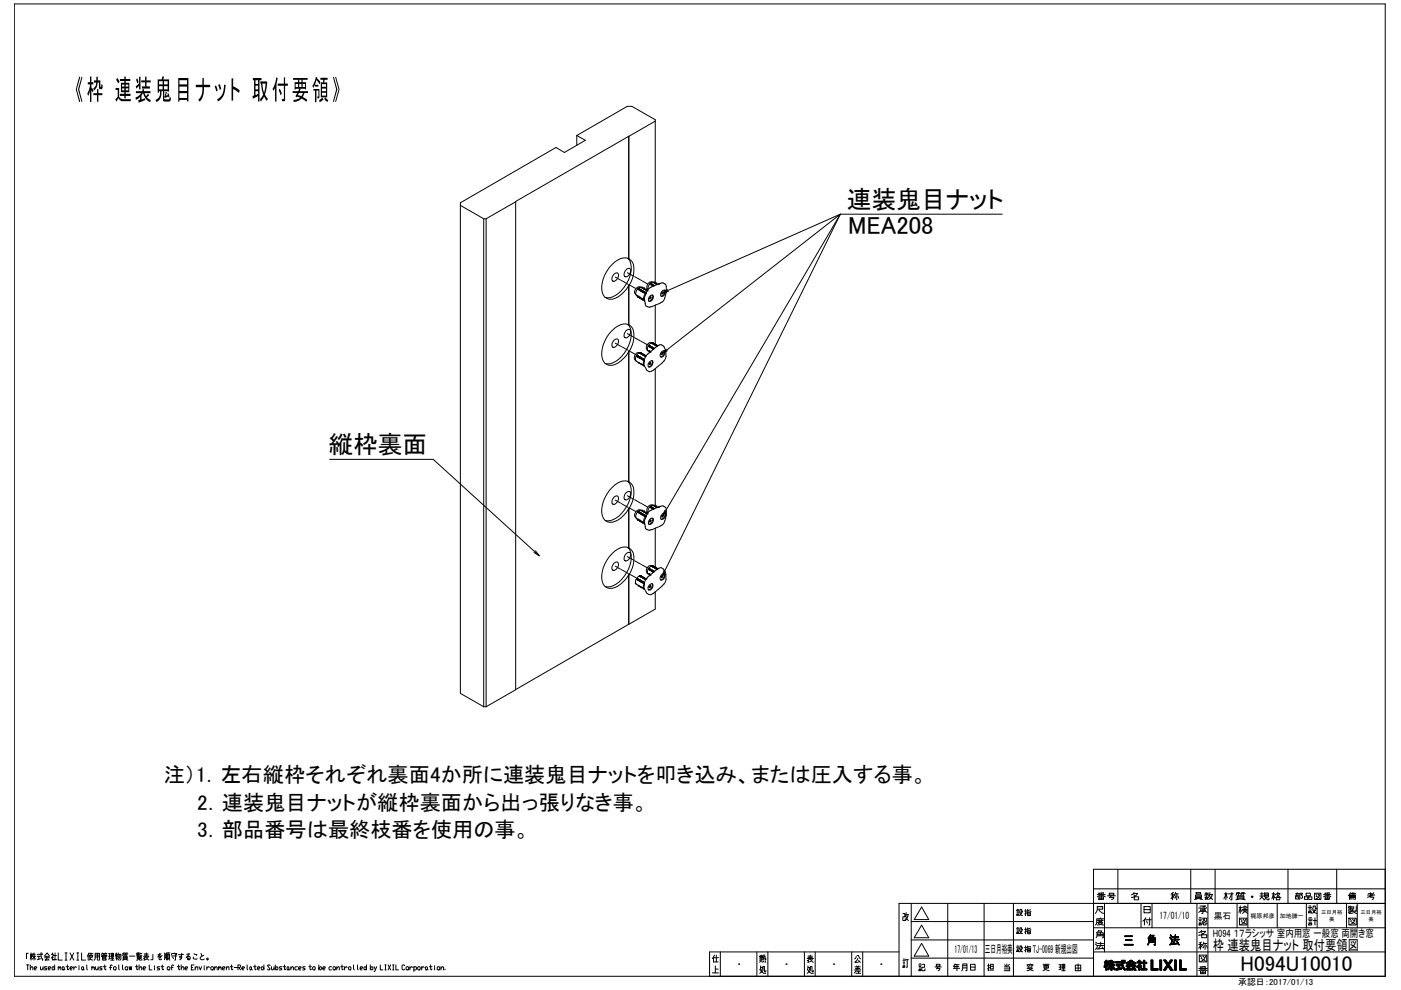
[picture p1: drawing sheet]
<svg xmlns="http://www.w3.org/2000/svg" width="297mm" height="210mm" viewBox="0 0 297 210" stroke-linecap="round" stroke-linejoin="round" font-family="sans-serif">
<!-- layer: TOS_WA -->
<g fill="none" stroke="#000" stroke-width=".21">
<path d="M3 .8h290.7v206.2h-290.7zM191.4 193.7h.4v.7h-.4v.8h.5v-.4M192.1 194l.1 .7 .4 .5M192.1 193.9h.5M192.1 193.5l-.2 .9M192.5 193.9l-.2 .7-.4 .6M193.2 199.3h38.6M193.2 195.4h38.6M193.2 191.5v15.5M195.4 192.3l1.5 2.7h-3.1zM195.4 196.2l1.5 2.6h-3.1zM200.9 191.5v15.5"/>
<path d="M208.6 191.5v15.5M214.9 191.5v15.5M231.8 196.7h61.9M231.8 188.5h61.9M234.2 191.5v10.3M237 184.3v7.2M241.9 191.5v5.2M244.2 191.5v5.2M252.5 184.3v7.2M253.8 191.5v15.5M256.1 191.5v15.5M257.6 184.3v7.2"/>
<path d="M262.3 191.5v5.2M264.6 191.5v5.2M270.8 191.5v5.2M273.1 184.3v7.2M277 191.5v5.2M279.3 191.5v5.2M283.4 184.3v7.2M285.5 191.5v5.2M287.8 191.5v5.2M293.7 184.3h.1M293.7 191.5h-103.1v15.5M293.7 184.3h-61.9v22.7"/>
<path d="M5.6 204.6h.6M5.9 204.6v1M6 202.1h-.4v1.2M6.4 205.3l.4-.3 .2 .6M6.4 204.6v1M6.5 202.3h.2M6.6 202v1.6M6.7 203.1l-.1-.8-.2 1.1M6.8 203.4l.4-.6 .4 .6M6.8 202.8h.8M6.9 202.3h.6M7 202.1l-.2 .5"/>
<path d="M7.2 202v1.6M7.3 205.3h.3l.2-.2-.2-.1-.3 .1v.4l.3 .1M7.9 202.8h.7M7.9 202.3h1.1M8.2 202.8v.6M8.6 205l.1 .6 .4-.3M8.6 203.3l-.7 .2M8.7 202l.1 1.1 .2 .5v-.3M8.8 202l.2 .1M9.1 205v.6M9.4 202.8l.6-.8 .5 .8M9.5 203.1h1"/>
<path d="M9.6 202.8h.7M9.9 205h-.4l-.1 .1 .1 .2h.3l.1 .2-.1 .1h-.4M10 203.1l-.4 .5 .7-.1M10.1 203.3l.3 .3M10.2 205.3h.4l.2-.2-.2-.1-.4 .1v.4l.4 .1M10.9 202.3h.4l-.4 .8M11.1 202v.3M11.2 205l.4 .3-.3 .3-.3-.1zM11.3 203.1l-.2-.3v.8M11.3 202.6h.7M11.6 204.6v1M11.7 202v1.5h-.4h.8"/>
<path d="M12.3 202v1.6h.9M12.3 205.1l.2-.1 .1 .3M12.3 205v.6M12.6 205.1l.2-.1 .1 .1v.5M13.3 205l.3 .1v.4l-.2 .1-.2-.1zM13.6 205.5l.1 .1M13.8 202h.4M13.8 203.6h.4M14 202v1.6M14 205h.5M14.3 204.6v.9l.1 .1 .1-.1M14.8 205.3h.4l.2-.2-.2-.1-.4 .1v.4l.4 .1"/>
<path d="M14.8 202l.8 1.6M15.6 202l-.8 1.6M15.6 205v.6M16.2 205.1l-.3-.1-.3 .3M16.3 202h.4M16.3 203.6h.4M16.5 202v1.6M16.7 204.8v.2M16.7 205.1v.5M17.3 202v1.6h.8M17.4 205l.3 .1-.1 .5-.3-.1zM17.7 205.5l.2 .1"/>
<path d="M18.4 204.6l.1 1M18.7 202.4l-.2 .4M18.9 202l-.2 .4v1.2M18.9 202.2h.8M19 202.6h.6v.3h-.6zM19 203.1l.3 .3 .4 .2M19.3 202a1.43 1.43 0 0 1-.4 1.6M19.5 205.1l.1-.1 .1 .3M19.5 205v.6M19.7 205.1l.2-.1 .1 .1v.5M20 203.6l.2-.3v-1.2h.9v1.5h-.2M20.2 202.9h.9"/>
<path d="M20.2 202.5h.9M20.3 205v.5l.1 .1 .4-.3M20.6 202.1v1.5M20.8 205v.6M21.5 202.8l.1-.2h1.1l-.1 .2M21.7 205h-.5l-.1 .1 .1 .2h.3l.2 .2-.2 .1h-.4M21.7 202.2h.4M21.7 202.8h.7v.3h-.7zM21.7 203.3h.8v.3h-.8zM21.7 202l-.2 .4M21.7 203.1v.2M21.8 202.2l.1 .2"/>
<path d="M21.9 205h.6M22.1 202.4v.2M22.2 204.6v.9l.1 .1 .2-.1M22.3 202.2h.4M22.3 202l-.2 .4M22.4 202.2l.1 .2M23 202.8h.4M23 202.2h.4M23.2 202.2v1.1M23.2 205.1h.5M23.4 203.2l-.4 .2M23.5 203.6h.7"/>
<path d="M23.5 203.2h.6M23.6 202.1h.5v.8h-.5zM23.6 202.5h.5M23.8 204.8l-.1-.2-.3 .2v.8M23.8 202.1v1.5M24.2 205h.3l.1 .1-.1 .5h-.3l-.1-.1zM24.5 202.2v.2h.4M24.5 202.4v.4M24.7 202v1.6M24.9 202.8l-.4 .3M25 202.3h.6v1.1l-.2 .2M25.1 202l-.2 .8"/>
<path d="M25.2 204.6l.1 1M25.2 202.3v.5l-.3 .6M25.4 202.3v.5l-.3 .8M26 204.6v.9l.1 .1M26.1 202.3h.4M26.1 202.8h.9v.6h-.9zM26.1 203.2h.9M26.1 203h.9M26.3 203.4l-.3 .2M26.3 202.3v.3M26.4 202l-.3 .1-.1 .5M26.5 205.1l.5-.1 .1 .1-.1 .5-.5-.1z"/>
<path d="M26.6 202.3h.5M26.8 203.4l.3 .2M26.9 202.3v.3M27 202l-.4 .1-.1 .5M27.4 205l.1 .6 .1-.6 .2 .6 .1-.6M27.5 202.7h1.1M28.7 205h.5M29 204.6v.9l.1 .1 .1-.1M29 202.2h.4v.2h-.4M29.1 202.8h.8v.4h-.8zM29.1 203.1h.8M29.1 202.9h.8"/>
<path d="M29.3 202v.2M29.3 202.4v.2M29.4 203.2l-.1 .2-.4 .2M29.5 202h-.5v.6h.5M29.5 205.3l.4-.3 .1 .6M29.5 204.6v1M29.6 203.2l.1 .4h.3l.1-.2M29.7 202.6h.4M29.7 202.2l-.1 .1M29.7 202v.2h.4M30.3 205.3h.5l.1-.2-.1-.1h-.3l-.2 .1 .2 .5h.3M30.4 203.2l.3-.1v.4"/>
<path d="M30.4 202.8h1.2M30.6 202.5h.8M30.6 202.3h.8M31 202.8l.3 .6 .3 .2M31 202v.8l-.3 .3M31.1 203.4l-.6 .2M31.4 203l-.3 .1M31.7 204.6v1h.5M32.4 202.3v1.2h-.4M32.8 204.8v.2M32.8 205.1v.5M33.9 205h-.5l-.1 .1 .1 .2h.3l.2 .2-.2 .1h-.4"/>
<path d="M33.9 202.1l-.4 .8 .5-.3 .1 .5M34.1 202.2l-.6 .2M34.1 205h.6M34.4 202.6l-.7 .5 .1 .4 .5-.1M34.4 204.6v.9l.1 .1 .2-.1M34.9 202v1.5M35.1 202.2v1M35.3 202v1.5M35.4 202h.6M35.5 202.3h.4v1h-.4zM35.5 202.9h.4M35.5 202.6h.4"/>
<path d="M35.6 203.3l-.2 .3M35.6 205l.4 .1v.4l-.2 .1-.3-.1zM35.7 202l-.2 .3M35.8 203.3l.2 .3M36.3 205.1h.4M36.4 202.4v-.2h1.1l-.1 .2M36.4 202.7h1.1M36.6 202.9l.2 .3M36.8 204.8l-.1-.2-.3 .2v.8M36.9 202v.2M37.2 202.3v1.3h-.2M37.6 205h.5"/>
<path d="M37.9 204.6v.9l.1 .1 .1-.1M38.4 205.3l.4-.3 .2 .6M38.4 204.6v1M38.5 202.1v.8l-.1 .2-.3-.2 .1-.1h.2l.1 .3-.4 .4M38.9 202.3l-1.1 .1M39.2 205.3h.5l.1-.2-.1-.1-.5 .1v.4l.5 .1M39.6 202.3l.6-.1-.7 .9 .7-.3 .1 .1-.1 .6h-.4l-.1-.2 .3-.2 .1 .4M40.6 205.1h.2M41 202.9v.2l.2 .3 .6-.1M41.1 202.2l.6 .2-.1 .2M41.1 204.6h-.5v1h.5M41.4 205.3l.4-.3 .1 .6"/>
<path d="M41.4 205v.6M42.2 205l.3 .6 .2-.6M42.6 202.1l.2 .7M43.2 202.6a.79 .79 0 0 0-.8 .7l.3 .2 .6-.1M43.3 204.8v.2M43.3 205.1v.5M43.8 205v.6M44.4 205.1l-.3-.1-.3 .3M44.8 205h.3l.1 .1-.1 .5h-.3l-.1-.1zM45.5 205.3l.4-.3 .1 .6M45.5 205v.6M46.3 205.1l.2-.1 .1 .3"/>
<path d="M46.3 205v.6M46.6 205.1l.2-.1 .1 .1v.5M47.1 205.3h.5l.1-.2-.1-.1-.5 .1v.4l.5 .1M48 205.3l.4-.3 .1 .6M48 205v.6M48.8 205h.5M49.1 204.6v.9l.1 .1 .1-.1M49.6 205.1h.6M50.4 205.1h.5l.1-.1-.1-.4h-.5v1M50.6 205.1l.4 .5M51.3 205.3h.4l.1-.2-.1-.1-.4 .1v.4l.4 .1M52.4 204.6l.1 1"/>
<path d="M53.1 205l.2 .1-.1 .5-.3-.1zM53.3 205.5l.2 .1M53.7 205h.6M54 204.6v.9l.2 .1 .1-.1M54.6 205.3h.4l.1-.2-.1-.1-.4 .1v.4l.4 .1M55.5 205l.5 .3-.3 .3-.3-.1zM56 204.6v1M57.3 204.8l-.2-.2-.4 .2 .6 .7-.2 .1-.4-.1M57.6 205l.1 .6 .4-.3M58.1 205v.6M58.4 204.6v1M58.7 205l.2 .1-.1 .5-.4-.3z"/>
<path d="M59.8 205h-.5l-.1 .1 .1 .2h.3l.2 .2-.2 .1h-.4M60 205h.6M60.3 204.6v.9l.1 .1 .2-.1M61 205l.2 .1-.1 .5-.2-.1zM61.2 205.5l.2 .1M61.7 205.3l.4-.3 .1 .6M61.7 205v.6M63.1 205h-.5l-.1 .1 .1 .5h.5M63.3 205.3h.4l.2-.2-.2-.1h-.3l-.1 .1 .1 .5h.3M64.7 205h-.4l-.1 .1 .1 .2 .4 .2-.2 .1h-.3M65.5 205h.5M65.7 204.6v.9l.2 .1 .1-.1"/>
<path d="M66.3 205.1l.4-.1 .1 .1-.1 .5-.4-.1zM67.6 204.6v1M67.9 205l.2 .1-.1 .5-.4-.3zM68.4 205.3h.5l.1-.2-.1-.1h-.3l-.2 .1 .2 .5h.3M70.3 205h-.4l-.1 .1 .1 .5h.4M70.7 205l.4 .1v.4l-.1 .1-.4-.1zM71.4 205.3l.4-.3 .2 .6M71.4 205v.6M72.2 205h.6M72.5 204.6v.9l.1 .1 .2-.1M73.1 205v.6M73.6 205.1l-.3-.1-.2 .3"/>
<path d="M74 205l.4 .1-.1 .5-.4-.1zM75 204.6v.9l.1 .1M75.8 204.6l.1 1M76.4 205.3h.4l.1-.2-.1-.1h-.3l-.1 .1 .1 .5h.3M77.2 205.1l.3-.1 .2 .3-.2 .3-.3-.1zM77.7 204.6v1M78.5 204.6v1M78.8 205l.3 .1v.4l-.2 .1-.4-.3zM79.3 205l.3 .6M79.9 205l-.5 1h-.1M80.6 204.6v1h.6M81.6 204.6h.3"/>
<path d="M81.6 205.6h.3M81.7 204.6v1M82.3 204.6l.5 1M82.8 204.6l-.5 1M83.3 204.6h.2M83.3 205.6h.2M83.4 204.6v1M83.9 204.6v1h.6M85.8 204.8l-.1-.2-.5 .2v.7l.2 .1 .4-.1M86.2 205h.3l.1 .1-.1 .5h-.3l-.1-.1zM86.9 205v.6M87.4 205.1l-.2-.1-.3 .3"/>
<path d="M87.7 205.1l.2-.1h.3l.1 .1-.1 .5h-.5M87.7 205v1M88.7 205h.3l.1 .1-.1 .5h-.3l-.2-.1zM89.4 205v.6M89.9 205.1l-.3-.1-.2 .3M90.3 205l.3 .1-.1 .5-.3-.1zM90.6 205.5l.1 .1M91 205h.6M91.3 204.6v.9l.1 .1 .2-.1M92.1 204.8v.2M92.1 205.1v.5M92.8 205l.4 .1v.4l-.1 .1-.4-.1z"/>
<path d="M93.5 205.3l.4-.3 .2 .6M93.5 205v.6M94.3 205.5v.1M151 206.3h1.3M151.3 202.9l-.3 .3M151.4 203.1h.9M151.5 203.9h.8M151.5 202.5l-.2 .4v1.1M151.7 205.5h.6M151.7 204.8v1.5M151.9 202.5v1.4M152.7 201.8v5.2"/>
<path d="M156.6 204.4h.1M160.5 201.8v5.2M162.8 201.8v5.2M166.7 204.4h.1M170.5 201.8v5.2M171.1 203.7l.3-.1v.4M171.1 203.2h1.4M171.2 205.6l.3 .5 .5 .3h.5M171.3 205.1h.4l-.3 1-.3 .3M171.3 204.8l-.2 .8M171.3 202.7h.9M171.3 203h.9"/>
<path d="M171.8 203.3l.4 .6 .3 .1M171.8 202.5v.7l-.4 .4M171.9 203.9l-.7 .1M172.2 203.4l-.2 .2M172.5 205.8v.2l-.3 .1v-1.2h-.4v.9l-.2 .3M172.8 201.8v5.2M176.7 204.4h.1M180.6 201.8v5.2M182.9 201.8v5.2M186.8 204.4h.1M190.6 201.8h-40.2v5.2M191.4 203.7h.5"/>
<path d="M191.5 204.8h.3v.3h-.3zM191.5 204.4h.3M191.5 204h.3M191.5 203.4h.3M191.9 203.5h.7M193.2 203.1h38.6M193.8 202.7l1.6-2.7 1.5 2.7M231.8 201.8h61.9M234.1 204.8v.3M234.2 203.9v.3M234.2 204.7v.3M234.2 204.6v.4"/>
<path d="M234.3 203.9v.3M234.3 204.4v.6M234.4 203.9v.3M234.4 204.3v.5M234.4 203.6h.3v.3h.2v.3h-.2l.2 .3v.4l-.2-.2v1h-.3v-.9l-.3 .3 .3-.8v-.1h-.2v-.3h.2zM234.4 203.9v.9M234.5 203.6v2.1M234.6 203.6v2.1M234.7 203.6v2.1M234.8 203.9v.3M234.8 204.4v.4M234.8 204.5v.3"/>
<path d="M234.9 203.9v.3M234.9 204.5v.4M234.9 205.3v.3M235 204.1v.3M235 204.5v.3M235 205.3v.3M235.1 204v.4M235.1 204.5v.3M235.1 205.2v.4M235.1 203.7h.3v.2h.1v-.3h.3v.3h.4v.3h-.4v.3h.5v.3h-.3l.3 .8-.5-.7v.8h-.3v-.8l-.6 .7v-.3l.4-.5h-.3v-.3h.5v-.3h-.2l-.3 .3zM235.1 203.7v.7M235.1 205v.5"/>
<path d="M235.2 203.7v.6M235.2 204.5v.3M235.2 205v.4M235.2 203.7v.5M235.2 204.9v.4M235.3 203.7v.5M235.3 204.5v.8M235.4 204.5l-.1 .7M235.4 203.9v.3M235.4 204.5v.6M235.4 204.5v.5M235.5 203.9v.3"/>
<path d="M235.5 204.5v.4M235.5 203.6v2.1M235.6 203.6v2.1M235.7 203.6v2.1M235.8 203.9v.3M235.8 204.5v.5M235.9 203.9v.3M235.9 204.5v.5M235.9 204.5v.6M236 203.9v.3M236 204.5v.8M236 204.5v.3"/>
<path d="M236 204.8v.5M236.1 203.9v.3M236.1 204.5v.3M236.1 205v.4M236.1 205v.5M236.2 203.9v.3M236.2 204.5v.3M236.2 205.1v.5M236.2 205.3v.3M236.3 204.5v.3M236.3 205.3v.3M236.5 203.9h1.3v-.3h.3v.3h.4v.3h-.4v.3l.2 .6 .3 .3v.3l-.5-.4-.3-1.1h-1.3z"/>
<path d="M236.6 203.9v.3M236.6 205.4v.3M236.6 204.5h1.1v.3h-.4v.5l.5-.1v.3l-1.3 .2v-.3h.6v-.6h-.5zM236.6 205.4v.2M236.7 203.9v.3M236.7 204.5v.3M236.7 205.4v.2M236.8 203.9v.3M236.8 204.5v.3M236.8 205.4v.2M236.9 203.9v.3M236.9 204.5v.3"/>
<path d="M236.9 205.4v.2M237 203.9v.3M237 204.5v.3M237 205.4v.2M237.1 203.9v.3M237.1 204.5v1.1M237.2 203.9v.3M237.2 204.5v1.1M237.3 203.9v.3M237.3 204.5v1.1M237.3 204.5v.3M237.3 205.3v.3"/>
<path d="M237.4 203.9v.3M237.4 204.5v.3M237.4 205.3v.3M237.5 203.9v.3M237.5 204.5v.3M237.5 205.3v.3M237.6 203.9v.3M237.6 204.5v.3M237.6 205.3v.2M237.7 203.9v.3M237.7 204.5v.3M237.7 205.2v.3"/>
<path d="M237.8 203.6l.1 1.1M237.8 205.2v.3M237.9 203.6v1.3M237.9 203.6v1.4M238 203.6v1.5M238 203.6l.1 1.7M238.1 203.9v.3M238.1 204.6v.7M238.2 203.9v.3M238.2 204.8v.6M238.2 203.6h.3v.2h-.3zM238.2 203.6v.2"/>
<path d="M238.2 204.9v.5M238.2 205l.1 .6M238.3 203.6v.2M238.3 203.9v.3M238.3 205.2v.4M238.4 203.6v.2M238.4 203.9v.3M238.4 205.2v.4M238.4 205.3v.3M238.4 205.3v.4M238.5 203.6v.2M238.5 203.9v.3"/>
<path d="M238.5 205.4v.3M238.8 204.1l.8-.5h.4l.8 .5v.3l-.3-.1v.2h-1.4v-.2l-.3 .1zM238.8 204.7h2v.3h-1.2l-.3 .4h.8l.2-.1-.2-.3h.4l.3 .7-.4-.1h-1.6v-.2h.2l.2-.4h-.4zM238.8 204.1v.3M238.8 204.7v.3M238.9 204.7v.3M238.9 205.4v.2M238.9 204.1v.3M239 204.1v.2M239 204.7v.3M239 205.4v.2M239 204v.3"/>
<path d="M239 205.3v.3M239.1 204v.5M239.1 204.7v.3M239.1 205.1v.5M239.2 204.2h.2a.45 .45 0 0 1 .4-.3 .45 .45 0 0 1 .4 .3h.2zM239.2 203.9v.6M239.2 204.7v.9M239.3 203.9v.6M239.3 204.7v.9M239.4 203.9v.3M239.4 204.2v.3M239.4 204.7v.9"/>
<path d="M239.4 203.8v.4M239.4 204.7v.5M239.4 205.4v.2M239.5 203.8v.3M239.5 204.2v.3M239.5 204.7v.4M239.5 205.4v.2M239.6 203.7v.4M239.6 204.7l-.1 .3M239.6 203.7v.3M239.6 204.2v.3M239.6 204.7v.3"/>
<path d="M239.6 205.4v.2M239.6 203.6v.4M239.7 203.6v.3M239.7 204.2v.3M239.7 204.7v.3M239.7 205.4v.2M239.8 203.6l-.1 .3M239.8 203.6v.3M239.8 204.2v.3M239.8 204.7v.3M239.8 205.4v.2M239.9 203.6v.3"/>
<path d="M239.9 204.2v.3M239.9 204.7v.3M239.9 205.4v.2M239.9 203.6l.1 .4M240 203.7v.3M240 204.2v.3M240 204.7v.3M240 205.4v.2M240.1 203.7v.3M240.1 204.2v.3M240.1 204.7v.3M240.1 205.4v.2"/>
<path d="M240.1 203.7v.4M240.1 203.8v.3M240.2 205v.1M240.2 205.3v.3M240.2 203.9v.3M240.2 204.2v.3M240.2 204.7v.3M240.2 205v.2M240.3 203.9v.3M240.3 204.2v.3M240.3 204.7v.3M240.3 205v.3"/>
<path d="M240.3 205.3v.3M240.3 203.9v.6M240.3 205v.6M240.4 203.9v.6M240.4 204.7v.3M240.4 205v.6M240.4 204v.5M240.5 204v.5M240.5 204.7v.3M240.5 205.1v.6M240.5 204v.3M240.5 205.2v.5"/>
<path d="M240.6 204v.3M240.6 204.7v.3M240.6 205.3v.4M240.7 204.1v.2M240.7 204.7v.3M240.7 205.3v.4M240.7 205.4v.3M240.7 205.5v.2M240.8 204.1v.3M240.8 204.7v.3M240.8 205.6v.1M240.8 205.7h.1"/>
<path d="M241.1 204.9v.3M241.1 203.9h.3v-.3h.3v.3h.3l-.2 .7 .2 .2v.3l-.3-.2v.8h-.3v-.7l-.3 .2v-.3l.6-.7h-.6zM241.1 203.9v.3M241.2 203.9v.3M241.2 204.8v.3M241.3 203.9v.3M241.3 204.8v.3M241.3 204.8v.2M241.4 203.9v.3M241.4 204.7v.3M241.5 203.6v.6M241.5 204.6v1.1"/>
<path d="M241.5 204.5v1.2M241.6 203.6v.6M241.6 204.4v1.3M241.6 203.6l.1 2.1M241.7 203.9v1M241.8 203.9v1M241.8 203.9v.6M241.8 204.7v.3M241.8 204.7l.1 .3M241.9 203.9l-.1 .5M242 203.9v.3M242 204.8v.3"/>
<path d="M242 205.4v.2M242.1 204v.3M242.1 205.4v.2M242.2 204v.3M242.2 205.4v.2M242.3 204v.3M242.3 205.4v.2M242.4 204v.3M242.4 205.4v.2M242.4 203.6h.3v.4h.4v.3h-.4v1.1h.5v.2h-1.3v-.2h.5v-1.1h-.4v-.3h.4zM242.4 203.6v2M242.5 203.6v2"/>
<path d="M242.6 203.6v2M242.7 203.6v2M242.8 204v.3M242.8 205.4v.2M242.9 204v.3M242.9 205.4v.2M243 204v.3M243 205.4v.2M243.1 204v.3M243.1 205.4v.2M244 203.6h.4v1.8h1.1v.3h-1.5zM244.1 203.6v2.1"/>
<path d="M244.2 203.6v2.1M244.3 203.6v2.1M244.4 203.6v2.1M244.5 205.4v.3M244.6 205.4v.3M244.7 205.4v.3M244.8 205.4v.3M244.9 205.4v.3M245 205.4v.3M245.1 205.4v.3M245.2 205.4v.3M245.3 205.4v.3"/>
<path d="M245.4 205.4v.3M245.5 205.4v.3M245.9 203.6h.4v2.1h-.4zM245.9 203.6v2.1M246 203.6v2.1M246.1 203.6v2.1M246.2 203.6v2.1M246.7 205.6v.1M246.7 203.6h.5l.5 .7 .5-.7h.4l-.7 1 .8 1.1h-.5l-.6-.8-.5 .8h-.4l.7-1.1zM246.7 203.6h.1M246.8 203.6v.1M246.8 205.5v.2"/>
<path d="M246.9 203.6v.2M246.9 205.4v.3M247 203.6v.3M247 205.3v.4M247 203.6v.4M247 205.2v.5M247.1 203.6v.6M247.1 205v.7M247.2 203.6v.6M247.2 205v.6M247.2 203.7v.6M247.2 204.9v.7"/>
<path d="M247.3 203.7v.6M247.3 204.8v.7M247.3 203.8v.7M247.3 204.7v.7M247.4 203.9v.6M247.4 204.7v.6M247.4 204v1.2M247.5 204v1.1M247.6 204.2v.8M247.6 204.2v.7M247.7 204.3v.6M247.8 204.2v.8"/>
<path d="M247.8 204.1v1M247.8 204v1.2M247.9 204v1.3M247.9 204.7l.1 .7M248 203.9l-.1 .6M248 203.8v.6M248 204.8v.7M248.1 203.7v.6M248.1 204.9v.7M248.1 203.7v.5M248.1 205v.6M248.2 203.6v.6"/>
<path d="M248.2 205v.7M248.2 203.6v.5M248.2 205.1v.6M248.3 203.6v.4M248.3 205.1v.6M248.3 205.2v.5M248.4 205.3v.4M248.4 203.6v.3M248.4 203.6v.2M248.4 205.4v.3M248.5 203.6v.1M248.5 205.5v.2"/>
<path d="M248.5 205.6v.1M248.6 203.6h.1M248.6 205.6v.1M248.6 205.7h.1M249 203.6h.4v2.1h-.4zM249.1 203.6v2.1M249.2 203.6v2.1M249.3 203.6v2.1M249.4 203.6v2.1M250.1 203.6h.3v1.8h1.1v.3h-1.4zM250.1 203.6v2.1M250.2 203.6v2.1"/>
<path d="M250.3 203.6v2.1M250.4 203.6v2.1M250.5 205.4v.3M250.6 205.4v.3M250.7 205.4v.3M250.8 205.4v.3M250.9 205.4v.3M251 205.4v.3M251.1 205.4v.3M251.2 205.4v.3"/>
<circle cx="44" cy="203.3" r=".19"/>
</g>
<!-- layer: 0 -->
<path d="M178.2 45.4l-37.8 29.6M178.2 45.4l-37.8 64M178.2 45.4l-37.8 76.9M212.5 45.4h-34.3l-37.8 16.7M141.3 74l-.9 1 1.1-.6M141.5 61.4l-1.1 .7 1.3-.3M69.9 97.4h21.9l22.5 20.4M113.5 116.8l.8 1-1.1-.7M141 108.2l-.6 1.2 .9-1M140.7 121l-.3 1.3 .7-1.1" fill="none" stroke="#000" stroke-width=".21"/>
<!-- layer: TOS_S1 -->
<g fill="none" stroke="#000" stroke-width=".21">
<path d="M122.3 28.7l10.7-6.2h1l4.9 2.9v34.7M122.3 28.7v2.1M122.3 28.7l1.8 1-4.4 2.6-1.8-1-20.3 11.7v104l5 2.8M138.9 25.7l-29.6 17.1M97.6 43.5l5 2.9M102.6 46.4v103.4M102.6 46.4h.5M103.1 46.4v103.4M109.3 42.8l-6.2 3.6M109.3 42.8v103.4l-6.2 3.6M130.1 58.2a.56 .56 0 0 1 .8-.3 .56 .56 0 0 1 .1 .8 .81 .81 0 0 1-1.2 .7 1.35 1.35 0 0 1 .3-1.2zM132.6 57.4a.6 .6 0 0 1 .5-.5 .6 .6 0 0 1 .6 .4v.3a.94 .94 0 0 1-1.3 1 1.05 1.05 0 0 1 .2-1.2z"/>
<path d="M133.1 54.8a4 4 0 0 1 .2 4.6 5.8 5.8 0 0 1-4.5 3.7h-.5M133.3 54.8a3.2 3.2 0 0 0-3.5 1.3 6.7 6.7 0 0 0-2.1 5.9 2 2 0 0 0 3.3 1 7.3 7.3 0 0 0 2.3-2.4M133.3 54.8v.1M133.3 54.8v-25.9v26M133.3 54.9a2.29 2.29 0 0 1 1.1 2.6 6.3 6.3 0 0 1-1.1 3.1M138.9 59.8h-.4l.2 .2M138.9 59.8l-.2 .2M138.9 59.8v.3M130.1 72.2a.56 .56 0 0 1 .8-.3 .56 .56 0 0 1 .1 .9v.1a.78 .78 0 0 1-1.2 .5 1.35 1.35 0 0 1 .3-1.2zM132.7 70.2a.56 .56 0 0 1 .8-.3 .56 .56 0 0 1 .1 .8 .97 .97 0 0 1-1.2 .8 1.11 1.11 0 0 1 .3-1.3zM133.1 68.8a3.9 3.9 0 0 1 .2 4.5 5.7 5.7 0 0 1-4.5 3.9l-.5-.1M133.3 68.9a3.2 3.2 0 0 0-3.5 1.2 6.7 6.7 0 0 0-2.1 5.9 1.99 1.99 0 0 0 3.3 1 7.3 7.3 0 0 0 2.3-2.4"/>
<path d="M133.3 60.6h.1M133.3 68.9h.1M133.3 74.6h.1M133.3 60.6v8.3M133.3 74.6v27.5M133.3 68.9a2.9 2.9 0 0 1 1 3.3l-.2 .9-.8 1.5M133.3 74.6v27.6M134.9 76.5a.98 .98 0 0 1-.3-1.2 .98 .98 0 0 1 1.2-.5 1.2 1.2 0 0 0-.9 1.8l1.6 1M134.9 75.5l.3 .2M134.9 62.6a.99 .99 0 0 1-.2-1.3 .99 .99 0 0 1 1.2-.4 1.17 1.17 0 0 0-.9 1.7M135 62.6h.1M135 62.6l.2 .5"/>
<path d="M135 62.6l.3 .2M135 75.3l-.1 .2M135 75.3l.2 .4M135 75.3l.3 .1M135.2 61.3l.3 .2M135.2 76.8l.3 .2M135.2 75.7l.3 .2M135.3 62.8h.1M135.3 62.8l-.1 .3M135.3 62.8l.1 .1M135.3 75.4l-.1 .3M135.3 75.4l-.4 .1"/>
<path d="M135.4 61.1l-.2 .2M135.4 75.5l-.2 .2M135.4 61.1l.1 .1M135.4 61.1l.2 .2M135.4 62.9l-.2 .2M135.4 62.9l.2 .3M135.4 62.9l.2 .1M135.4 75.5l.1 .2M135.4 75.5l.3 .1M135.4 76.9l.1 .1M135.5 61.2l.1 .1M135.5 61.2l-.3 .1"/>
<path d="M135.5 61.2v.3M135.5 76.9v.1M135.5 75.7h-.3M135.5 75.7v.2M135.5 61.5l.3 .2M135.5 74.9l.3 .1M135.6 76.9l.2 .3M135.6 75.9l.3 .2M135.6 61.3l-.1 .2M135.6 63h.1M135.6 63v.2M135.6 63l.1 .1"/>
<path d="M135.7 75.6l-.2 .3M135.7 75.6l-.2 .1M135.7 74.8l-.2 .1M135.7 61.3l-.2 .2M135.7 61.3l.1 .1M135.7 63.1l.3 .1M135.7 61.3l.3 .2M135.7 63.1l.3 .3M135.7 75.7l-.1 .2M135.7 63.1l-.1 .1M135.7 77.1l.1 .1M135.7 75.7l.3 .1"/>
<path d="M135.7 75.7l.1 .2M135.8 61.4l-.3 .1M135.8 61.4v.3M135.8 61.4l.2 .1M135.8 77.1v.1M135.8 75.9h-.2M135.8 75.9l.1 .2M135.9 61.7l.2 .2M135.9 74.8h.1M135.9 75l.3 .2M136 61.5l-.2 .2M136 74.8v.2h-.2"/>
<path d="M136 63.2v.1M136 63.2v.2M136 76.1l.2 .2M136 74.8l-.5 .1M136 74.8l-.2 .2M136 77.2l.1 .2M136 76.1h.2M136 75.8l-.1 .3M136 75.8l-.2 .1M136 74.9l.2 .1M136 61.5l-.1 .2M136 61.5l.3 .2"/>
<path d="M136 61.5l.2 .1M136 63.3l.3 .1M136 63.3l.3 .4M136.1 75.9l-.1 .2M136.1 63.3l-.1 .1M136.1 75.9l.2 .2M136.1 75.9l.1 .2M136.1 77.2v.2M136.2 61.6l.1 .1M136.2 61.6l-.3 .1M136.2 61.6l-.1 .3M136.2 77.3l-.1 .1"/>
<path d="M136.2 76.1v.2M136.2 61.9l.3 .1M136.3 75.3l.2 .1M136.3 60.9v.2h-.2M136.3 61.7l-.2 .2M136.3 75v.2h-.1M136.3 60.9h-.4l.2 .2M136.3 60.9l-.2 .2M136.3 76.3l.3 .2M136.3 75h-.4M136.3 75l-.1 .2M136.3 77.4l.2 .2"/>
<path d="M136.3 76.1l-.1 .2M136.3 63.4l.3 .2M136.3 63.4v.3M136.3 76.1h-.1M136.3 75.1l.2 .1M136.4 61.7l-.2 .2M136.4 61.7l.3 .2M136.4 61.7l.1 .1M136.4 76.1l-.1 .2M136.4 63.5l.2 .4M136.4 63.5l-.1 .2M136.4 76.1l.1 .2"/>
<path d="M136.4 76.1l.2 .1M136.5 77.5v.1M136.5 61.3h.1M136.5 61.8v.2M136.5 61.8l-.3 .1M136.5 61.8l.2 .1M136.5 76.3h.1M136.5 76.3h-.2M136.5 76.3l.1 .2M136.6 76.5a.8 .8 0 0 0 0 1M136.6 62.1l.2 .2M136.6 75.5l.3 .1"/>
<path d="M136.6 76.3v.2M136.7 61.9l-.2 .1M136.7 75.2v.2h-.2M136.7 63.7l-.1 .2M136.7 63.8l-.1 .1M136.7 61.1l-.1 .2M136.7 61.1h-.5l.3 .2M136.7 61.1l-.2 .2M136.7 75.2l-.4 .1M136.7 75.2l-.2 .2M136.7 75.3l.2 .1M136.8 61.9l-.2 .2"/>
<path d="M136.8 61.9l.1 .1M136.8 61.9l.2 .2M136.8 62.3l-.1 .1a1.01 1.01 0 0 0-.1 1.2M136.9 62l.1 .1M136.9 62l-.3 .1M136.9 62l-.1 .3M136.9 75.4l-.3 .1M137 62.1l-.2 .2M137 61.3v.2h-.2M137 61.3h-.4l.2 .2M137 61.3l-.2 .2M137 75.4h-.1"/>
<path d="M137 75.4h.1M137 75.4l-.1 .2M137 75.4l-.4 .1M137.1 75.3l2.1-1.8a.93 .93 0 0 1 1.6 0 2.55 2.55 0 0 1-.5 3.5l-1.6 1.3a.95 .95 0 0 1-.9 .5 .95 .95 0 0 1-.8-.5l-.5-1 .1-1.1zM137.1 62l-.1 .1M137.2 61.7h.1M137.3 61.5h-.4l.3 .2M137.4 61.4a1.31 1.31 0 0 1 1.1-1.6 1.02 1.02 0 0 0-1.1 .4 1.02 1.02 0 0 0 0 1.2M137.4 74.4a.98 .98 0 0 1-.2-1.2 .98 .98 0 0 1 1.1-.5 1.16 1.16 0 0 0-.8 1.8l.3 .2M137.4 73.4l.3 .2M137.4 73.4h.3M137.5 61.3a6.8 6.8 0 0 1 3-1.3h.2a.71 .71 0 0 1 .6 .7 3.8 3.8 0 0 1-.9 3.3l-2.2 1a.85 .85 0 0 1-.9 .1 .85 .85 0 0 1-.5-.8l-.2-1.1 .5-1.4z"/>
<path d="M137.6 73.2l-.2 .2M137.6 73.2l.3 .1M137.6 73.2l.1 .2M137.7 74.3v.2M137.7 74.3l.3 .2M137.7 73.4v.2M137.7 77a.2 .2 0 0 1 .3 0 .2 .2 0 0 1-.2 .3l-.2-.1zM137.7 74.5l.2 .1M137.7 76.7a.41 .41 0 0 1 .7-.1 .41 .41 0 0 1 0 .6l-.2 .4a.45 .45 0 0 1-.7 .2 .45 .45 0 0 1 0-.8zM137.7 60.2l.3 .2M137.8 63.1a.18 .18 0 0 1 .3-.1 .18 .18 0 0 1-.1 .3l-.3 .1zM137.8 73.6l.3 .2"/>
<path d="M137.8 74.7h.1M137.9 73.3l-.2 .3M137.9 73.3l-.2 .1M137.9 62.7a.42 .42 0 0 1 .6 0 .42 .42 0 0 1 0 .6l-.3 .4a.45 .45 0 0 1-.7 .1 .45 .45 0 0 1 .1-.7zM137.9 60.1l-.2 .1M137.9 60.1l.3 .1M137.9 60.1l.1 .1M138 73.4l-.2 .2M138 73.4l.2 .1M138 73.4v.2M138 60.2h-.3M138 60.2v.2"/>
<path d="M138 60.2h.2M138 73.6h-.2M138 73.6l.1 .2M138.1 60.4l.3 .2M138.1 72.8l.3 .1M138.2 73.8l.2 .2M138.2 60.2l-.2 .2M138.2 73.5l-.1 .3M138.2 73.5l-.2 .1M138.2 76.5v.7l-.3 .5-.4 .1M138.3 62.6a.89 .89 0 0 1-.7 1.2M138.3 60.3l-.2 .1"/>
<path d="M138.3 73.6l-.1 .2M138.3 60.3l.2 .1M138.3 60.3l.1 .1M138.3 73.6l.2 .1M138.3 73.6l.1 .2M138.4 73.8h-.2M138.4 73.8v.2M138.4 60.4h.1M138.4 60.4h-.3M138.4 60.4v.2M138.5 60.6v.1M138.5 72.9l.2 .2"/>
<path d="M138.5 72.7l-.4 .1M138.5 72.7v.1l-.1 .1M138.5 74v.1M138.5 72.7l-.1 .2M138.5 60.4l-.1 .2M138.5 73.7l-.1 .3M138.5 72.8l.2 .1M138.5 73.7l-.1 .1M138.6 60.5l-.1 .1M138.6 73.8l-.1 .2M138.6 60.5l.2 .1M138.6 73.8l.2 .1"/>
<path d="M138.6 73.8l.1 .1M138.6 74h-.1M138.7 60l.1 .1M138.7 72.9h-.2M138.7 60.6h-.2M138.7 72.9h.1M138.8 60.1l.3 .1M138.8 73.1l.3 .2M138.8 72.9l.1 .2h-.2M138.8 72.9h-.3M138.8 72.9l-.1 .2M138.9 73l.2 .1"/>
<path d="M138.9 64.7v8.3M138.9 78.2v29.1M139.1 73.3l.2 .1M139.2 73.1h-.4M139.2 73.1l.1 .2h-.2M139.2 73.2l.2 .1M139.2 73.1l-.1 .2M139.3 60l-.1 .2h-.1M139.3 60l-.5 .1M139.3 60l-.2 .2M139.4 73.3h-.3M139.5 73.3h-.4"/>
<path d="M139.6 73.3h-.2M139.6 60.2h.1M139.6 60.2l-.5 .1 .2 .1M140.2 74.9a.19 .19 0 0 1 .2-.1 .19 .19 0 0 1 .2 .2 .19 .19 0 0 1-.2 .1l-.2 .1zM140.3 74.6a.41 .41 0 0 1 .6-.1 .41 .41 0 0 1 0 .6l-.2 .4a.42 .42 0 0 1-.6 .2 .42 .42 0 0 1-.1-.7zM140.4 61.7a.39 .39 0 0 1 .5-.2 .39 .39 0 0 1 .2 .6l-.3 .5a.45 .45 0 0 1-.7 .2 .45 .45 0 0 1 .1-.8zM140.8 74.4l.1 .5-.2 .4-.3 .3h-.4M140.9 61.5v.8l-.4 .4-.3 .1M130.1 105.5a.56 .56 0 0 1 .8-.3 .56 .56 0 0 1 .1 .8 .81 .81 0 0 1-.4 .8 .81 .81 0 0 1-.8 0v-.9zM130.1 119.5a.56 .56 0 0 1 .8-.3 .56 .56 0 0 1 .1 .8 .81 .81 0 0 1-1.2 .7 1.35 1.35 0 0 1 .3-1.2zM132.6 104.7a.6 .6 0 0 1 .5-.5 .6 .6 0 0 1 .6 .4l-.1 .5a.81 .81 0 0 1-1.2 .7l-.1-.4zM132.7 117.5a.55 .55 0 0 1 .8-.3 .55 .55 0 0 1 .1 .8 .9 .9 0 0 1-1.2 .8 1.11 1.11 0 0 1 .3-1.3z"/>
<path d="M133.1 102.1a4 4 0 0 1 .2 4.6l-.5 .7a5.2 5.2 0 0 1-4 3l-.5-.1M133.1 116.1a4 4 0 0 1 .2 4.6 5.8 5.8 0 0 1-4.5 3.7h-.5M133.3 102.1a3.2 3.2 0 0 0-3.5 1.3 6.7 6.7 0 0 0-2.1 5.9 1.82 1.82 0 0 0 2.7 1.3 5.6 5.6 0 0 0 2.9-2.7M133.3 116.1a3.2 3.2 0 0 0-3.5 1.3 6.7 6.7 0 0 0-2.1 5.9 1.82 1.82 0 0 0 2.7 1.3 6.2 6.2 0 0 0 2.9-2.7M133.3 107.9h.1M133.3 102.1v.1M133.3 116.1v.1M133.3 107.9v8.2M133.3 102.2a2.29 2.29 0 0 1 1.1 2.6 6.3 6.3 0 0 1-1.1 3.1M133.3 116.2a2.29 2.29 0 0 1 1.1 2.6 6.3 6.3 0 0 1-1.1 3.1M133.3 107.9v8.3M134.9 109.9a1 1 0 0 1-.2-1.3 1 1 0 0 1 1.2-.4 1.19 1.19 0 0 0-.9 1.8"/>
<path d="M135 110l.2 .3M135 110l.3 .1M135.2 108.6l.3 .1M135.3 110.1h.1M135.3 110.1l-.1 .2M135.4 108.4l-.2 .2M135.4 108.4l.1 .1M135.4 108.4l.2 .2M135.4 110.2l-.2 .1M135.4 110.1l.2 .4M135.4 110.1l.2 .2M135.5 108.5v.2"/>
<path d="M135.5 108.5l.1 .1M135.5 108.5l-.3 .1M135.5 108.8l.2-.2 .3 .2-.2 .2M135.5 108.8l.3-.1v.3M135.5 108.8l.3 .2M135.6 108.6l-.1 .1M135.6 110.3h.1M135.6 110.3v.2M135.7 110.3l.3 .2M135.7 110.3l.3 .4M135.7 110.4l-.1 .1M135.9 109l.2 .2"/>
<path d="M136 110.5v.1M136 110.5v.2M136 108.8l-.1 .2M136 108.8l.2 .1M136 108.8l.3 .2M136 110.6l.3 .1M136 110.6l.3 .3M136.1 110.6l-.1 .1M136.2 108.9l.1 .1M136.2 108.9l-.3 .1M136.2 108.9l-.1 .3M136.2 109.2l.3 .1"/>
<path d="M136.3 108.2v.2h-.2M136.3 109l-.2 .2M136.3 108.2h-.4l.2 .2M136.3 108.2l-.2 .2M136.3 110.7h.1M136.3 110.7l.3 .2M136.3 110.7v.2M136.4 109l-.2 .2M136.4 109l.3 .2M136.4 109l.1 .1M136.4 110.8l.2 .4M136.4 110.8l-.1 .1"/>
<path d="M136.5 109.1v.2M136.5 109.1l-.3 .1M136.5 109.1l.2 .1M136.6 109.4l.2 .1M136.7 108.4l-.1 .2h-.1M136.7 109.2l-.2 .1M136.7 111l-.1 .2M136.7 111.1l-.1 .1M136.7 108.4h-.5l.3 .2M136.7 108.4l-.2 .2M136.8 109.2l-.2 .2M136.8 109.2l.1 .1"/>
<path d="M136.8 109.2l.2 .2M136.8 109.5l-.1 .2a1.01 1.01 0 0 0-.1 1.2M136.9 109.3l.1 .1M136.9 109.3l-.3 .1M136.9 109.3l-.1 .2M137 109.4l-.2 .1M137 108.6v.2l-.2-.1M137 108.6h-.4l.2 .1M137 108.6l-.2 .1M137.1 109.3l-.1 .1M137.2 109h.1M137.3 108.8h-.4l.3 .2"/>
<path d="M137.4 108.7a6.4 6.4 0 0 1 3-1.4h.3a.71 .71 0 0 1 .6 .7 3.8 3.8 0 0 1-.9 3.3l-2.2 1a.85 .85 0 0 1-.9 .1 .85 .85 0 0 1-.5-.8l-.2-1.1zM137.4 108.7a1.31 1.31 0 0 1 1.1-1.6 1.03 1.03 0 0 0-1.1 .4 1.03 1.03 0 0 0 0 1.2M137.7 107.6l.3 .1M137.9 110a.42 .42 0 0 1 .6 0 .42 .42 0 0 1 0 .6l-.2 .3a.48 .48 0 0 1-.7 .2 .48 .48 0 0 1 .1-.8zM137.9 107.3l-.2 .3M137.9 107.3l.1 .2M137.9 107.3l.3 .2M138 107.5v.2M138 107.5l-.3 .1M138 107.5h.2M138.1 107.7l.3 .2M138.2 107.5l-.2 .2"/>
<path d="M138.3 109.9a.92 .92 0 0 1-.7 1.3M138.3 107.6l-.2 .1M138.3 107.6l.2 .1M138.3 107.6l.1 .1M138.4 107.7h.1M138.4 107.7h-.3M138.4 107.7v.2M138.5 107.9v.1M138.5 120h-.4M138.5 120v.2h-.1M138.5 120l-.1 .2M138.5 107.7l-.1 .2"/>
<path d="M138.6 107.8l-.1 .1M138.6 107.8l.2 .1M138.7 107.3h.1M138.7 107.9h-.2M138.8 107.3l.3 .2M138.9 107.1v.2M138.9 107.1h-.4l.2 .2M138.9 107.1l-.2 .2M138.9 112v8.3M139.3 107.3l-.1 .3-.1-.1M139.3 107.3h-.5M139.3 107.3l-.2 .2"/>
<path d="M139.6 107.5h.1M139.6 107.5l-.5 .1h.2M140.5 108.9a.39 .39 0 0 1 .5 0 .39 .39 0 0 1 .1 .5l-.2 .4a.48 .48 0 0 1-.8 .3 .48 .48 0 0 1 .1-.9zM140.9 108.8v.7l-.4 .5-.3 .1M133.3 121.9h.1M133.3 121.9v10.5M133.3 132.4l-24 13.8M133.3 132.4h.1M134.6 123.6l.3 .2M134.9 122.8l.3 .2M135 122.6l-.1 .2M135 122.6l.1 .2"/>
<path d="M135 122.6l.3 .2M135.1 122.8h.2M135.1 122.8h-.2M135.1 122.8l.1 .2M135.2 124.1l.3 .2M135.2 123l.3 .2M135.3 122.8l-.1 .2M135.4 122.8l-.2 .2M135.4 122.8l.1 .2M135.4 122.8l.3 .1M135.4 124.1l.1 .2M135.5 124.2v.1"/>
<path d="M135.5 123h-.3M135.5 123v.2M135.5 122l.3 .1a1.2 1.2 0 0 0-.9 1.8l1.6 1M135.5 122.2l.3 .1M135.6 124.3l.2 .2M135.6 123.2l.3 .2M135.7 122.9l-.2 .3M135.7 122.9l-.2 .1M135.7 123l-.1 .2M135.7 124.4l.1 .1M135.7 123l.3 .1M135.7 123l.1 .2"/>
<path d="M135.8 124.4v.1M135.8 123.2h-.2M135.8 123.2l.1 .2M135.9 122.4l.3 .1M136 122.1v.2h-.2M136 122.1l-.5 .1M136 122.1l-.2 .2M136 124.4l.1 .3M136 123.4l.2 .2M136 123.1l-.1 .3M136 123.1l-.2 .1M136 122.2l.2 .1"/>
<path d="M136.1 123.2l-.1 .2M136.1 123.2l.2 .1M136.1 123.2l.1 .2M136.1 124.6v.1M136.2 124.6l-.1 .1M136.2 123.4v.2M136.2 123.4h-.2M136.3 122.5l.2 .2M136.3 122.3v.2h-.1M136.3 123.6h.2M136.3 123.6l.3 .2M136.3 122.3l-.4 .1"/>
<path d="M136.3 122.3l-.1 .2M136.3 124.7l.2 .2M136.3 123.3l-.1 .3M136.3 123.3l-.1 .1M136.3 122.4l.2 .1M136.4 123.4l-.1 .2M136.4 123.4l.1 .2M136.4 123.4l.2 .1M136.5 124.7v.2M136.5 123.6l.1 .2M136.6 123.8a.8 .8 0 0 0 0 1M136.6 122.8l.3 .1"/>
<path d="M136.6 123.6h-.1M136.6 123.6v.2M136.7 122.5v.2h-.2M136.7 122.5h-.4M136.7 122.5l-.2 .2M136.7 122.6l.2 .1M137 122.7h.1M137 122.7l-.4 .1M137 122.7l-.1 .2M137.4 122.3l1.8-1.5a.91 .91 0 0 1 1.6 0 2.51 2.51 0 0 1-.5 3.5l-1.6 1.4a.97 .97 0 0 1-1.7-.2l-.5-.9 .2-1.4zM137.4 121.7a.98 .98 0 0 1-.2-1.2 .98 .98 0 0 1 1.1-.5 1.16 1.16 0 0 0-.8 1.7l.3 .2M137.4 120.7l.3 .1"/>
<path d="M137.6 120.5l-.2 .2M137.6 120.5l.3 .1M137.6 120.5l.1 .3M137.7 121.6v.2M137.7 121.6l.3 .2M137.7 121.8l.2 .1M137.7 124a.4 .4 0 0 1 .6-.2 .4 .4 0 0 1 .1 .6l-.2 .5a.45 .45 0 0 1-.7 .1 .45 .45 0 0 1 0-.7zM137.8 120.9l.3 .2M137.8 120.9h.2M137.8 121.9h.1M137.9 120.6l-.2 .2M137.9 120.6l-.5 .1"/>
<path d="M138 120.7l-.2 .2M138 120.7l.2 .1M138 120.7v.2M138 120.9l.1 .2M138.1 120l.3 .2M138.2 121.1l.2 .2M138.2 120.8l-.1 .3M138.2 120.8l-.2 .1M138.2 123.8v.7l-.3 .5h-.4M138.3 120.9l-.1 .2M138.3 120.9l.2 .1M138.3 120.9l.1 .2"/>
<path d="M138.4 121.1h-.2M138.4 121.1v.2M138.5 120.3l.2 .1M138.5 121.3v.1M138.5 121l-.1 .3M138.5 120.1l.2 .1M138.5 121l-.1 .1M138.6 121.1l-.1 .2M138.6 121.1h.2M138.6 121.1l.1 .1M138.6 121.3h-.1M138.7 120.2l-.2 .1"/>
<path d="M138.7 120.2h.1M138.8 120.4l.3 .2M138.8 120.2l-.3 .1M138.8 120.2l-.1 .2M138.8 120.2l.1 .1M138.9 120.3l-.2 .1M138.9 120.3l.2 .1M138.9 125.5v3.6l-5.6 3.3M139.1 120.4h-.3M139.1 120.4h.1M139.1 120.6l.2 .1M139.2 120.4l.1 .2h-.2"/>
<path d="M139.2 120.5l.2 .1M139.2 120.4l-.1 .2M139.2 120.4h-.4M139.5 120.6h-.4M139.6 120.6h-.5M140.3 121.9a.43 .43 0 0 1 .6-.1 .43 .43 0 0 1 0 .6l-.2 .4a.42 .42 0 0 1-.6 .2 .42 .42 0 0 1-.1-.7zM140.8 121.7l.1 .5-.2 .3-.3 .3-.4 .1M102.6 149.8h.5"/>
<circle cx="140.5" cy="62.1" r=".2"/>
<circle cx="137.9" cy="110.4" r=".21"/>
<circle cx="140.5" cy="109.4" r=".21"/>
<circle cx="137.8" cy="124.4" r=".2"/>
<circle cx="140.4" cy="122.3" r=".2"/>
</g>
<!-- layer: TOS_K3 -->
<g fill="none" stroke="#000" stroke-width=".21">
<path d="M130.5 58.7l1.1 .7M131.7 59.5h.2M132 59.6l1.2 .7M133 57.8l1.1 .6M134.3 58.5l.1 .1M134.6 58.7l1.2 .6M135.9 59.4l.2 .1M136.2 59.6l1.1 .6M130.5 72.8l1.1 .6M131.7 73.5h.2M132 73.6l1.2 .7M133 70.7l1.1 .7"/>
<path d="M133.4 60.4h.1M133.4 74.4l.1 .1M133.6 60.5l1.2 .7M133.6 74.5l1.2 .7M134.3 71.4l.1 .1M134.6 71.6l1.2 .7M135.9 72.4l.2 .1M136.2 72.5l1.1 .6M130.5 106l1.1 .7M131.7 106.8h.2M132 106.9l1.2 .7M133 105.1l1.1 .6"/>
<path d="M133 118l1.1 .6M133.4 107.7l.1 .1M133.6 107.8l1.2 .6M134.3 105.8l.1 .1M134.3 118.7l.1 .1M134.6 105.9l1.2 .8M134.6 118.9l1.2 .7M135.9 106.7l.2 .1M135.9 119.7h.2M136.2 106.9l1.1 .6M136.2 119.8l1.1 .6M130.5 120l1.1 .7"/>
<path d="M131.7 120.8h.2M132 120.9l1.2 .7M133.4 121.7h.1M133.6 121.8l1.2 .7"/>
</g>
<!-- layer: TOS_M1 -->
<g fill="#000">
<path d="M67 16.3l.3 .1-.1 .2 .7 .8-.1 .5-.7-.9-.7 1.6-.2-.4 .6-1.1zM67.7 21.2l.7-.5 .2 .4-.8 .6zM67.9 16.5h1.6v.4h-.6l-.2 .6h.7v3.1h-1.4v-3.1h.4l.2-.6h-.7zM68.9 20.7l.7 .5-.1 .4-.8-.6zM66.8 18h.7v.4h-.7zM68.3 17.9v.5h.8v-.5zM68.3 18.8v.5h.8v-.5zM68.3 19.7v.6h.8v-.6zM66.4 18.9h1.3v1.8l-.1 .2h-.3v-.4l.2-.1v-1.2h-.4v2.5h-.3v-2.5h-.4z"/>
<path d="M70.6 16.4l.2-.2 .7 2.8-.7 2.7-.2-.2 .7-2.5zM71.1 16.4l.1-.2 .8 2.8-.8 2.7-.1-.2 .7-2.5z"/>
<path d="M62.1 16.5h3.1v.4h-1v.5h.7v1.6h-.2v-.2h-1.1l.1 .2-.2 .3h1.8v.4h-.7l-.3 .6a.29 .29 0 0 0 0 .3 .29 .29 0 0 0 .3 .2l.5 .4-.1 .4-.8-.5a.58 .58 0 0 0-.8 .2l-1.1 .3-.1-.4 .8-.1 .7-.4-.7-.2-.1 .1-.3-.2 .4-.7h-1v-.4h1.2l.2-.5h-.7v.2h-.2v-1.6h.7v-.5h-1.1zM63.4 19.7l-.3 .5h.3a.46 .46 0 0 0 .6 .1 .46 .46 0 0 0 .2-.5zM63.4 16.9v.5h.5v-.5zM62.7 17.8v.6h.5v-.6zM63.4 17.8v.6h.5v-.6zM64.2 17.8v.6h.5v-.6z"/>
</g>
<text font-size="6" x="15.9" y="21.1">《枠 連装鬼目ナット 取付要領》</text>
<g font-size="5.2">
<text x="179.6" y="44">連装鬼目ナット</text>
<text x="179.9" y="49.5">MEA208</text>
<text x="69.6" y="96.1">縦枠裏面</text>
</g>
<g font-size="4.9">
<text x="237.1" y="201.4">三 角 法</text>
<text x="252.9" y="207.8">番</text>
</g>
<g font-size="4.5">
<text x="34.7" y="165.9">注）1．左右縦枠それぞれ裏面4か所に連装鬼目ナットを叩き込み、または圧入する事。</text>
<text x="41.8" y="171.7">2．連装鬼目ナットが縦枠裏面から出っ張りなき事。</text>
<text x="41.8" y="177.4">3．部品番号は最終枝番を使用の事。</text>
<text x="263" y="206">H094U10010</text>
</g>
<g font-size="4.4">
<text x="231.4" y="191.9">番号</text>
<text x="238.8" y="191.9">名 称</text>
<text x="251.9" y="191.9">員数</text>
<text x="258.2" y="191.9">材質・規格</text>
<text x="273.4" y="191.9">部品図番</text>
<text x="284.7" y="191.9">備 考</text>
<text x="214.1" y="195.4">設指</text>
<text x="231.1" y="197.2">度</text>
<text x="231.1" y="194.7">尺</text>
<text x="241.3" y="194.7">日</text>
<text x="252.9" y="194.7">承</text>
<text x="261.4" y="194.7">検</text>
<text x="276.2" y="194.7">設</text>
<text x="284.7" y="194.7">製</text>
<text x="214.1" y="199.3">設指</text>
<text x="214.1" y="203.2">設指</text>
<text x="231.1" y="202.5">法</text>
<text x="252.9" y="202.5">称</text>
<text x="252.9" y="200">名</text>
<text x="159.8" y="207.4">処</text>
<text x="179.9" y="205.3">公</text>
<text x="193.7" y="207.1">記 号</text>
<text x="200.7" y="207.1">年月日</text>
<text x="208.1" y="207.1">担 当</text>
<text x="216.6" y="207.1">変 更 理 由</text>
<text x="252.9" y="205.3">図</text>
</g>
<text font-size="3" x="257.1" y="201.3">枠 連装鬼目ナット 取付要領図</text>
<g font-size="2.4">
<text x="202.4" y="202">17/01/13</text>
<text x="208.8" y="202.1">三日月裕美</text>
<text x="219" y="202.1">TJ-0069 新規出図</text>
</g>
<g font-size="2.2">
<text x="245.9" y="194.9">17/01/10</text>
<text x="257.1" y="198.7">H094 １７ラシッサ 室内用窓 一般窓 両開き窓</text>
</g>
<g font-size="1.9">
<text x="257.3" y="194.8">黒石</text>
<text x="262.5" y="208.9">承認日：2017/01/13</text>
</g>
<g font-size="1.3">
<text x="265.2" y="194.6">梶原邦彦</text>
<text x="271.3" y="194.6">加地謙一</text>
</g>
<g font-size="1.1">
<text x="280.1" y="193.8">三日月裕</text>
<text x="281.8" y="195.2">美</text>
<text x="288.4" y="193.8">三日月裕</text>
<text x="290.2" y="195.2">美</text>
</g>
</svg>
